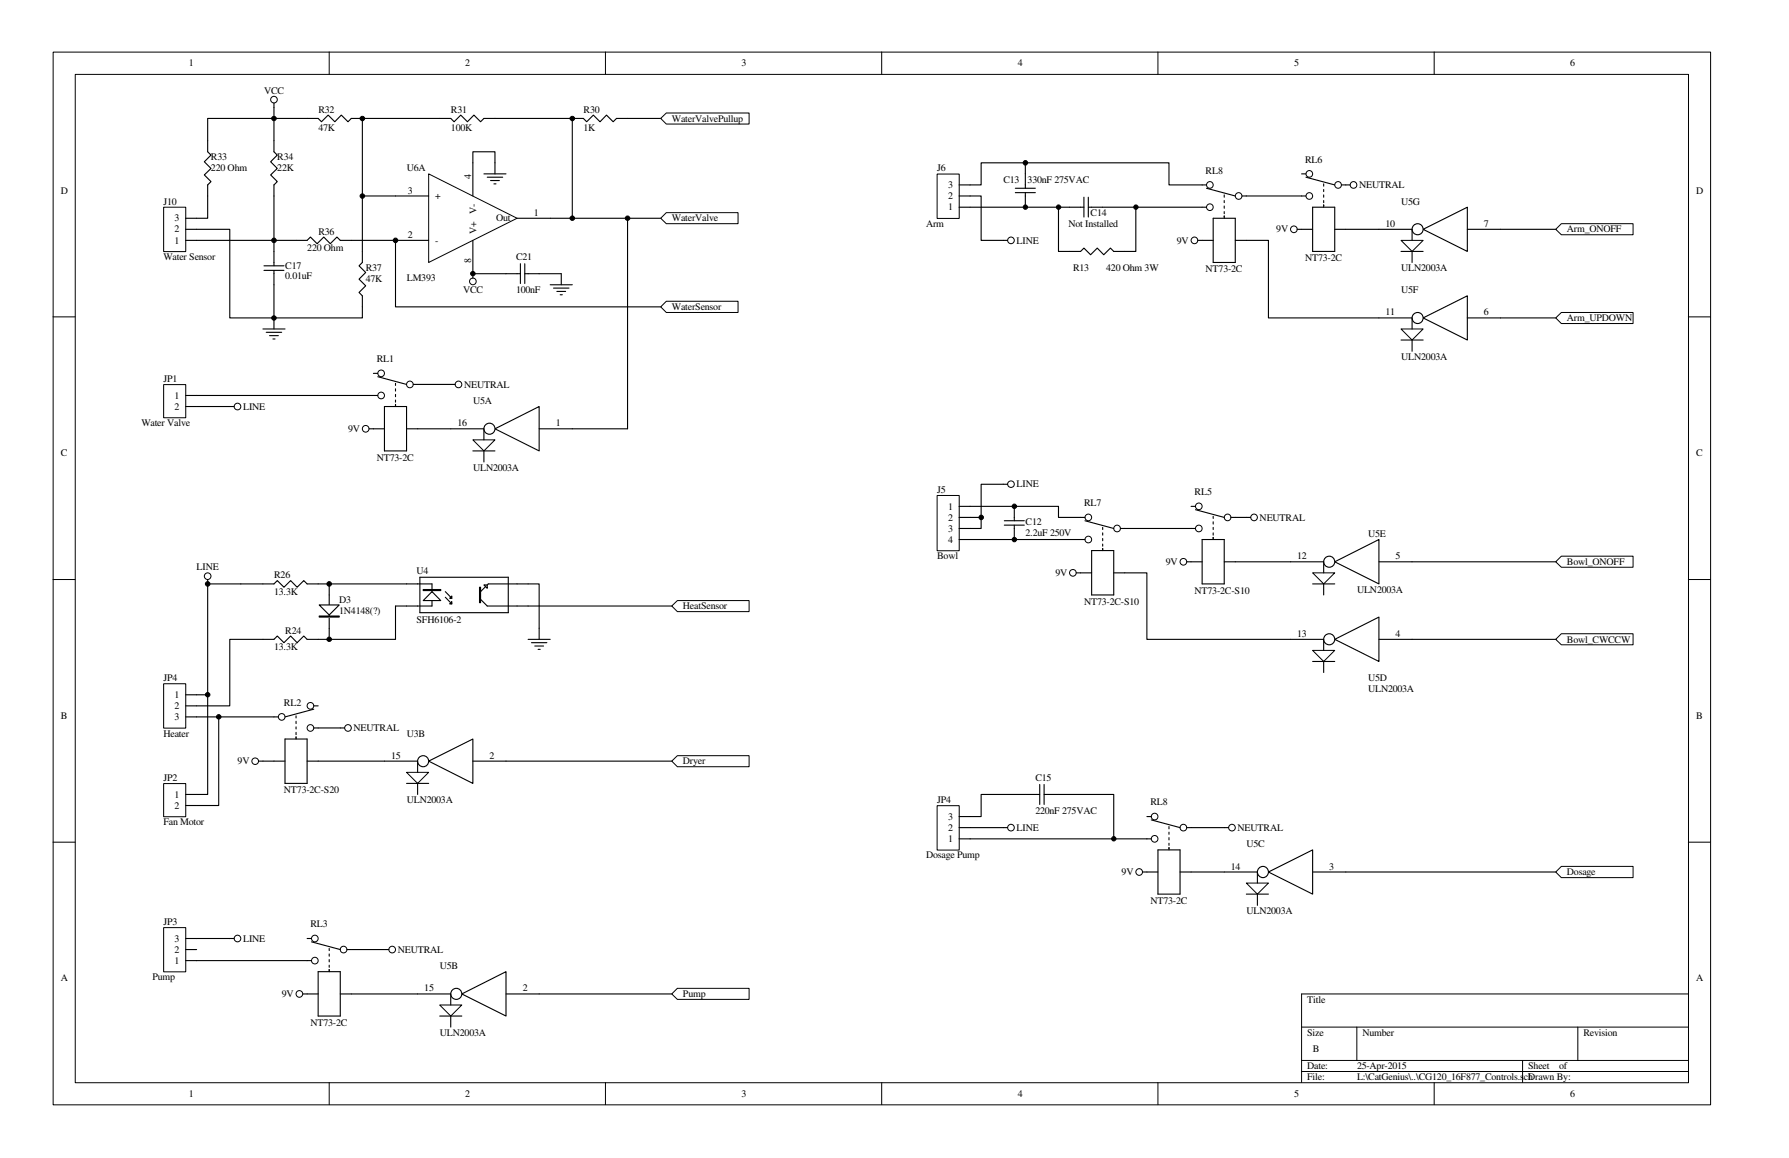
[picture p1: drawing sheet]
<svg xmlns="http://www.w3.org/2000/svg" width="432mm" height="279mm" viewBox="0 0 432 279" stroke-linecap="round" stroke-linejoin="round" font-family="sans-serif">
<g fill="none" stroke="#000" stroke-width=".24">
<path d="M12.8 12.6h400.1v254h-400.1zM18.2 17.9h389.3v243.3h-389.3zM79.5 12.5v5.4M146.1 12.5v5.4M212.8 12.5v5.4M279.5 12.5v5.4M346.2 12.5v5.4M12.8 76.5h5.3M407.5 76.5h5.3M12.8 139.8h5.3M407.5 139.8h5.3M12.8 203.2h5.3"/>
<path d="M407.5 203.2h5.3M407.5 239.8h-93.3v21.4M314.2 247.8h93.3M314.2 255.9h93.3M314.2 258.5h93.3M327.5 247.8v8.1M367.5 255.9v5.3M380.8 247.8v8.1M79.5 261.2v5.3M146.1 261.2v5.3M212.8 261.2v5.3M279.5 261.2v5.3"/>
<path d="M346.2 261.2v5.3"/>
</g>
<path d="M39.5 165h5.3v10.7h-5.3z" fill="#fff"/>
<path d="M39.5 165h5.3v10.7h-5.3z" fill="none" stroke="#000" stroke-width=".24"/>
<path d="M101.3 139.3h21.4v8.5h-21.4zM98.1 140.9h6.2v5.3h-6.2M107.5 142.7l1.6 1.7M107.5 144.1l1.6 1.6M116 144.6l1.6 1.6h9.9M127.5 140.9h-9.6l-1.9 1.8M44.8 167.6h2.7M44.8 170.3h2.7M44.8 173h2.7" fill="none" stroke="#000" stroke-width=".27"/>
<path d="M104.3 142.7l2.1 2.2h-4.2z" fill="#fff"/>
<path d="M104.3 142.7l2.1 2.2h-4.2z" fill="none" stroke="#000" stroke-width=".27"/>
<path d="M102.2 142.2h4.2v.3h-4.2z" fill-rule="evenodd" fill="#fff"/>
<path d="M102.2 142.2h4.2v.3h-4.2z" fill="none" stroke="#000" stroke-width=".27"/>
<path d="M109.1 145.2v.5h-.6z" fill="#fff"/>
<path d="M109.1 145.2v.5h-.6z" fill="none" stroke="#000" stroke-width=".27"/>
<path d="M109.1 143.8v.6h-.6z" fill="#fff"/>
<path d="M109.1 143.8v.6h-.6z" fill="none" stroke="#000" stroke-width=".27"/>
<path d="M115.7 141.7h.3v3.7h-.3z" fill-rule="evenodd" fill="#fff"/>
<path d="M115.7 141.7h.3v3.7h-.3z" fill="none" stroke="#000" stroke-width=".27"/>
<path d="M116.8 141.1h.8v.8z" fill="#fff"/>
<path d="M63.5 140.9h2.6l.8-.8 1.6 1.6 1.6-1.6 1.6 1.6 1.6-1.6 .8 .8h2.7M63.5 154.3h2.6l.8-.8 1.6 1.6 1.6-1.6 1.6 1.6 1.6-1.6 .8 .8h2.7M79.5 140.9v13.4M116.8 141.1h.8v.8z" fill="none" stroke="#000" stroke-width=".27"/>
<path d="M77 148.6h4.9v.3h-4.9z" fill-rule="evenodd" fill="#fff"/>
<path d="M77 148.6h4.9v.3h-4.9z" fill="none" stroke="#000" stroke-width=".27"/>
<path d="M77 146h4.9l-2.4 2.4z" fill="#fff"/>
<path d="M242.1 116.8h1.1M50.1 139.8v1.1M58.1 140.9h5.4M63.5 154.3h-8v16h-8M76.8 140.9h21.3M77 146h4.9l-2.4 2.4zM98.1 146.2h-2.6v8.1h-18.7M82.1 175.6h1.1" fill="none" stroke="#000" stroke-width=".27"/>
<g fill="none" stroke="#000" stroke-width=".24">
<circle cx="244" cy="116.8" r=".79"/>
<circle cx="50.1" cy="139" r=".8"/>
<circle cx="84" cy="175.6" r=".8"/>
</g>
<path d="M103.5 42l21.3 10.7-21.3 10.6z" fill="#fff"/>
<path d="M103.5 42l21.3 10.7-21.3 10.6z" fill="none" stroke="#000" stroke-width=".24"/>
<path d="M114.1 39.3v8M95.5 58h8M95.5 47.3h8M114.1 58v8M124.8 52.7h8" fill="none" stroke="#000" stroke-width=".27"/>
<path d="M39.5 50h5.3v10.7h-5.3z" fill="#fff"/>
<g fill="none" stroke="#000" stroke-width=".24">
<path d="M39.5 50h5.3v10.7h-5.3z"/>
<circle cx="66.1" cy="24" r=".8"/>
</g>
<g fill="none" stroke="#000" stroke-width=".27">
<path d="M66.1 28.6v8l.8 .8-1.6 1.6 1.6 1.6-1.6 1.6 1.6 1.6-.8 .8v19.5M66.1 24.8v1.1M87.5 28.6v34.7l-.8 .8 1.6 1.6-1.6 1.7 1.6 1.6-1.6 1.6 .8 .8v5.3h-32v-21.4h-10.7M138.1 28.6v24.1h-5.3M159.5 28.6h-10.7l-.8 .8-1.6-1.6-1.6 1.6-1.6-1.6-1.6 1.6-.8-.8h-24l-.8 .8-1.6-1.6-1.6 1.6-1.6-1.6-1.6 1.6-.8-.8h-24l-.8 .8-1.6-1.6-1.6 1.6-1.6-1.6-1.6 1.6-.8-.8h-26.7v8l.8 .8-1.6 1.6 1.6 1.6-1.6 1.6 1.6 1.6-.8 .8v8.1h-5.3M44.8 58h29.3l.8-.8 1.6 1.6 1.6-1.6 1.6 1.6 1.6-1.6 .8 .8h13.4M87.5 47.3h8M138.1 52.7h21.4M63.5 79.4h5.3M63.7 65.2h4.8M63.7 64.1h4.8M66.1 65.2v14.2"/>
<path d="M64.3 80.2h3.7M65.1 81h2.1M65.9 81.8h.5"/>
</g>
<path d="M159.5 28.6l1.3-1.3h20v2.6h-20z" fill-rule="evenodd" fill="#fff"/>
<path d="M159.5 28.6l1.3-1.3h20v2.6h-20z" fill="none" stroke="#000" stroke-width=".24"/>
<path d="M159.5 52.7l1.3-1.4h17.3v2.7h-17.3z" fill-rule="evenodd" fill="#fff"/>
<path d="M159.5 52.7l1.3-1.4h17.3v2.7h-17.3z" fill="none" stroke="#000" stroke-width=".24"/>
<path d="M159.5 74l1.3-1.3h17.3v2.7h-17.3z" fill-rule="evenodd" fill="#fff"/>
<g fill="none" stroke="#000" stroke-width=".24">
<path d="M159.5 74l1.3-1.3h17.3v2.7h-17.3z"/>
<circle cx="66.1" cy="28.6" r=".54"/>
<circle cx="87.5" cy="28.6" r=".54"/>
<circle cx="138.1" cy="28.6" r=".54"/>
<circle cx="66.1" cy="58" r=".55"/>
<circle cx="87.5" cy="47.3" r=".54"/>
<circle cx="138.1" cy="52.6" r=".54"/>
<circle cx="66.1" cy="76.7" r=".54"/>
<circle cx="114.1" cy="67.9" r=".8"/>
<circle cx="68" cy="173" r=".8"/>
<circle cx="74.9" cy="170.3" r=".81"/>
<circle cx="74.9" cy="175.6" r=".8"/>
<circle cx="61.6" cy="183.7" r=".8"/>
</g>
<g fill="none" stroke="#000" stroke-width=".27">
<path d="M66.1 25.9v2.7M114.1 39.3v-2.7h5.4v5.4M95.5 58v16h64M116.8 42h5.3M117.6 42.8h3.7M118.4 43.6h2.1M119.2 44.4h.5M114.1 66v1.1M58.1 140.9h-8v26.7h-2.6M47.5 173h19.7M68.8 178.3h5.3v10.7h-5.3zM71.5 172.7v.5"/>
<path d="M71.5 174v.6M71.5 175.4v.5M71.5 176.7v.5M71.5 177.8v.5M75.7 170.3h1.1M75.7 175.6h6.4M75.7 171.1l-6.9 1.9M62.4 183.6h6.4M74.1 183.6h2.7"/>
</g>
<g fill="#000">
<circle cx="66.1" cy="28.6" r=".54"/>
<circle cx="87.5" cy="28.6" r=".54"/>
<circle cx="138.1" cy="28.6" r=".54"/>
<circle cx="66.1" cy="58" r=".55"/>
<circle cx="87.5" cy="47.3" r=".54"/>
<circle cx="138.1" cy="52.6" r=".54"/>
<circle cx="66.1" cy="76.7" r=".54"/>
</g>
<path d="M39.5 189.1h5.3v8h-5.3z" fill="#fff"/>
<path d="M39.5 189.1h5.3v8h-5.3z" fill="none" stroke="#000" stroke-width=".24"/>
<path d="M50.1 167.6v24.1h-5.3M52.8 173v21.4h-8" fill="none" stroke="#000" stroke-width=".27"/>
<path d="M103.5 183.6l10.6-5.3v10.7z" fill="#fff"/>
<path d="M92.8 183.6h8M103.5 183.6l10.6-5.3v10.7zM114.1 183.6h8" fill="none" stroke="#000" stroke-width=".27"/>
<circle cx="102.1" cy="183.7" r="1.33" fill="#fff"/>
<circle cx="102.1" cy="183.7" r="1.33" fill="none" stroke="#000" stroke-width=".27"/>
<path d="M98.1 186.4h5.4l-2.7 2.6z" fill="#fff"/>
<path d="M98.1 186.4h5.4l-2.7 2.6z" fill="none" stroke="#000" stroke-width=".24"/>
<path d="M76.8 183.6h16M98.1 189h5.4M100.8 183.6v2.8M100.8 189v2.7" fill="none" stroke="#000" stroke-width=".27"/>
<path d="M162.1 183.6l1.4-1.3h17.3v2.7h-17.3z" fill-rule="evenodd" fill="#fff"/>
<path d="M162.1 183.6l1.4-1.3h17.3v2.7h-17.3z" fill="none" stroke="#000" stroke-width=".24"/>
<path d="M122.1 183.6h40" fill="none" stroke="#000" stroke-width=".27"/>
<path d="M226.2 119.6h5.3v13.3h-5.3z" fill="#fff"/>
<g fill="none" stroke="#000" stroke-width=".24">
<path d="M226.2 119.5h5.3v13.4h-5.3z"/>
<circle cx="259" cy="138.2" r=".8"/>
<circle cx="262.7" cy="130.2" r=".8"/>
<circle cx="262.7" cy="124.8" r=".8"/>
<circle cx="269.6" cy="127.5" r=".8"/>
<circle cx="285.6" cy="135.5" r=".8"/>
<circle cx="289.3" cy="127.5" r=".8"/>
<circle cx="289.4" cy="122.2" r=".8"/>
<circle cx="296.3" cy="124.8" r=".8"/>
<circle cx="302.7" cy="124.8" r=".8"/>
</g>
<g fill="none" stroke="#000" stroke-width=".27">
<path d="M242.1 116.8h-5.3v10.7h-5.3M231.5 122.2h24v2.6h6.4M231.5 124.8h5.3M231.5 130.2h30.4M242.4 126.7h4.8M242.4 125.6h4.8M244.8 122.2v3.4M244.8 126.7v3.5M259.8 138.2h3.7M261.9 125.6l6.9 1.9M263.5 132.8h5.3v10.8h-5.3zM266.1 127.3v.5"/>
<path d="M266.1 128.6v.5M266.1 129.9v.6M266.1 131.3v.5M266.1 132.3v.5M268.8 138.2h2.7M270.4 127.5h18.1M286.4 135.6h3.8M287.5 122.2h1M288.5 123l7 1.8M290.2 130.2h5.3v10.7h-5.3zM292.8 124.6v.5M292.8 125.9v.5"/>
<path d="M292.8 127.3v.5M292.8 128.6v.5M292.8 129.7v.5M295.5 135.6h2.7M297.1 124.8h4.8"/>
</g>
<path d="M322.2 135.6l10.6-5.4v10.7z" fill="#fff"/>
<path d="M311.5 135.6h8M322.2 135.6l10.6-5.4v10.7zM332.8 135.6h8" fill="none" stroke="#000" stroke-width=".27"/>
<circle cx="320.8" cy="135.5" r="1.33" fill="#fff"/>
<circle cx="320.8" cy="135.5" r="1.33" fill="none" stroke="#000" stroke-width=".27"/>
<path d="M316.8 138.2h5.4l-2.7 2.7z" fill="#fff"/>
<path d="M316.8 138.2h5.4l-2.7 2.7z" fill="none" stroke="#000" stroke-width=".24"/>
<path d="M319.5 135.6v2.6M316.8 140.9h5.4M319.5 140.9v2.7" fill="none" stroke="#000" stroke-width=".27"/>
<path d="M322.2 154.3l10.6-5.4v10.7z" fill="#fff"/>
<path d="M311.5 154.3h8M322.2 154.3l10.6-5.4v10.7zM332.8 154.3h8" fill="none" stroke="#000" stroke-width=".27"/>
<circle cx="320.8" cy="154.2" r="1.33" fill="#fff"/>
<circle cx="320.8" cy="154.2" r="1.33" fill="none" stroke="#000" stroke-width=".27"/>
<path d="M316.8 156.9h5.4l-2.7 2.7z" fill="#fff"/>
<path d="M316.8 156.9h5.4l-2.7 2.7z" fill="none" stroke="#000" stroke-width=".24"/>
<path d="M271.5 138.2h5.3v16.1h34.7M298.2 135.6h13.3M316.8 159.6h5.4M319.5 154.3v2.6M319.5 159.6v2.7" fill="none" stroke="#000" stroke-width=".27"/>
<path d="M375.5 135.6l1.4-1.4h17.3v2.7h-17.3z" fill-rule="evenodd" fill="#fff"/>
<path d="M375.5 135.6l1.4-1.4h17.3v2.7h-17.3z" fill="none" stroke="#000" stroke-width=".24"/>
<path d="M375.5 154.3l1.4-1.4h17.3v2.7h-17.3z" fill-rule="evenodd" fill="#fff"/>
<path d="M375.5 154.3l1.4-1.4h17.3v2.7h-17.3z" fill="none" stroke="#000" stroke-width=".24"/>
<path d="M340.8 135.6h34.7M340.8 154.3h34.7" fill="none" stroke="#000" stroke-width=".27"/>
<path d="M343.5 55.3l10.7-5.3v10.7z" fill="#fff"/>
<path d="M332.8 55.3h8M343.5 55.3l10.7-5.3v10.7zM354.2 55.3h8" fill="none" stroke="#000" stroke-width=".27"/>
<circle cx="342.2" cy="55.3" r="1.33" fill="#fff"/>
<circle cx="342.2" cy="55.3" r="1.33" fill="none" stroke="#000" stroke-width=".27"/>
<path d="M338.2 58h5.3l-2.7 2.7z" fill="#fff"/>
<path d="M338.2 58h5.3l-2.7 2.7z" fill="none" stroke="#000" stroke-width=".24"/>
<path d="M340.8 55.3v2.7M338.2 60.7h5.3M340.8 60.7v2.6" fill="none" stroke="#000" stroke-width=".27"/>
<path d="M343.5 76.7l10.7-5.3v10.6z" fill="#fff"/>
<path d="M332.8 76.7h8M343.5 76.7l10.7-5.3v10.6zM354.2 76.7h8" fill="none" stroke="#000" stroke-width=".27"/>
<circle cx="342.2" cy="76.7" r="1.33" fill="#fff"/>
<circle cx="342.2" cy="76.7" r="1.33" fill="none" stroke="#000" stroke-width=".27"/>
<path d="M338.2 79.4h5.3l-2.7 2.6z" fill="#fff"/>
<g fill="none" stroke="#000" stroke-width=".24">
<path d="M338.2 79.4h5.3l-2.7 2.6z"/>
<circle cx="292" cy="44.6" r=".8"/>
<circle cx="292" cy="50" r=".8"/>
<circle cx="299" cy="47.3" r=".8"/>
<circle cx="316" cy="42" r=".8"/>
<circle cx="316" cy="47.3" r=".8"/>
<circle cx="323" cy="44.6" r=".8"/>
</g>
<g fill="none" stroke="#000" stroke-width=".27">
<path d="M290.2 44.6h1M290.2 50h1M290.2 58h2.6M291.2 45.4l7 1.9M292.8 52.7h5.4v10.6h-5.4zM295.5 47v.6M295.5 48.4v.5M295.5 49.7v.5M295.5 51.1v.5M295.5 52.1v.6M298.2 58h2.6M299.8 47.3h1"/>
<path d="M314.2 42h1M314.2 47.3h1M314.2 55.3h2.6M315.2 42.8l7 1.8M316.8 50h5.4v10.7h-5.4zM319.5 44.4v.5M319.5 45.7v.5M319.5 47v.6M319.5 48.4v.5M319.5 49.4v.6M322.2 55.3h2.6M323.8 44.6h1"/>
<path d="M340.8 76.7v2.7M338.2 82h5.3M340.8 82v2.8"/>
</g>
<path d="M226.2 42h5.3v10.7h-5.3z" fill="#fff"/>
<g fill="none" stroke="#000" stroke-width=".24">
<path d="M226.2 42h5.3v10.7h-5.3z"/>
<circle cx="244" cy="58" r=".8"/>
<circle cx="288.3" cy="58" r=".8"/>
<circle cx="312.3" cy="55.3" r=".8"/>
<circle cx="326.7" cy="44.6" r=".8"/>
</g>
<g fill="none" stroke="#000" stroke-width=".27">
<path d="M247.5 39.3v6.1M231.5 44.6h5.3v-5.3h45.4v5.3h8M231.5 47.3h5.3v10.7h6.4M231.5 50h30.1M245.1 46.5h4.8M245.1 45.4h4.8M247.5 46.5v3.5M255.5 50v10.7h5.3l.8-.8 1.6 1.6 1.6-1.6 1.6 1.6 1.6-1.6 .8 .8h5.4v-10.7M261.6 47.6v4.8M262.7 50h27.5M262.7 47.6v4.8M289.1 58h1.1"/>
<path d="M300.8 58h5.4v18.7h26.6M300.8 47.3h13.4M313.1 55.3h1.1M324.8 44.6h1.1M324.8 55.3h8"/>
</g>
<path d="M375.5 55.3l1.4-1.3h17.3v2.6h-17.3z" fill-rule="evenodd" fill="#fff"/>
<path d="M375.5 55.3l1.4-1.3h17.3v2.6h-17.3z" fill="none" stroke="#000" stroke-width=".24"/>
<path d="M375.5 76.7l1.4-1.3h17.3v2.7h-17.3z" fill-rule="evenodd" fill="#fff"/>
<path d="M375.5 76.7l1.4-1.3h17.3v2.7h-17.3z" fill="none" stroke="#000" stroke-width=".24"/>
<path d="M362.2 55.3h13.3M362.2 76.7h13.3" fill="none" stroke="#000" stroke-width=".27"/>
<path d="M306.2 210.4l10.6-5.3v10.6z" fill="#fff"/>
<path d="M295.5 210.4h8M306.2 210.4l10.6-5.3v10.6zM316.8 210.4h8" fill="none" stroke="#000" stroke-width=".27"/>
<circle cx="304.8" cy="210.4" r="1.34" fill="#fff"/>
<circle cx="304.8" cy="210.4" r="1.34" fill="none" stroke="#000" stroke-width=".27"/>
<path d="M300.8 213.1h5.4l-2.7 2.6z" fill="#fff"/>
<g fill="none" stroke="#000" stroke-width=".24">
<path d="M300.8 213.1h5.4l-2.7 2.6z"/>
<circle cx="278.7" cy="197" r=".8"/>
<circle cx="285.6" cy="199.7" r=".8"/>
<circle cx="278.7" cy="202.4" r=".8"/>
</g>
<g fill="none" stroke="#000" stroke-width=".27">
<path d="M276.8 197h1.1M277.9 197.8l6.9 1.9M282.2 199.4v.6M286.4 199.7h1.1M276.8 202.4h1.1M276.8 210.4h2.7M279.5 205.1h5.3v10.6h-5.3zM282.2 200.8v.5M282.2 202.1v.5M282.2 203.5v.5M282.2 204.5v.6M284.8 210.4h2.7"/>
<path d="M300.8 215.7h5.4M303.5 210.4v2.7M303.5 215.7v2.7"/>
</g>
<path d="M226.2 194.4h5.3v10.7h-5.3z" fill="#fff"/>
<g fill="none" stroke="#000" stroke-width=".24">
<path d="M226.2 194.4h5.3v10.7h-5.3z"/>
<circle cx="244" cy="199.7" r=".8"/>
<circle cx="297.4" cy="199.7" r=".8"/>
<circle cx="275" cy="210.4" r=".8"/>
</g>
<path d="M231.5 199.7h11.7M251 191.7h-14.2v5.3h-5.3M251 189.3v4.8M252 191.7h3.5M252 189.3v4.8M295.5 199.7h1M231.5 202.4h45.3M275.8 210.4h1M287.5 210.4h8" fill="none" stroke="#000" stroke-width=".27"/>
<path d="M375.5 210.4l1.4-1.4h17.3v2.8h-17.3z" fill-rule="evenodd" fill="#fff"/>
<path d="M375.5 210.4l1.4-1.4h17.3v2.8h-17.3z" fill="none" stroke="#000" stroke-width=".24"/>
<path d="M255.5 191.7h13.3v10.7M287.5 199.7h8M324.8 210.4h50.7" fill="none" stroke="#000" stroke-width=".27"/>
<path d="M119.5 103.5l10.6-5.4v10.7z" fill="#fff"/>
<path d="M108.8 103.5h8M119.5 103.5l10.6-5.4v10.7zM130.1 103.5h8" fill="none" stroke="#000" stroke-width=".27"/>
<circle cx="118.1" cy="103.4" r="1.33" fill="#fff"/>
<circle cx="118.1" cy="103.4" r="1.33" fill="none" stroke="#000" stroke-width=".27"/>
<path d="M114.1 106.1h5.4l-2.7 2.7z" fill="#fff"/>
<g fill="none" stroke="#000" stroke-width=".24">
<path d="M114.1 106.1h5.4l-2.7 2.7z"/>
<circle cx="57.3" cy="98.1" r=".8"/>
<circle cx="92" cy="95.4" r=".8"/>
<circle cx="92" cy="90.1" r=".8"/>
<circle cx="98.9" cy="92.8" r=".81"/>
<circle cx="110.7" cy="92.8" r=".8"/>
<circle cx="88.3" cy="103.5" r=".81"/>
</g>
<g fill="none" stroke="#000" stroke-width=".27">
<path d="M47.5 98.1h9M90.1 90.1h1.1M90.1 95.4h1.1M91.2 90.9l6.9 1.9M92.8 98.1h5.3v10.7h-5.3zM95.5 92.5v.5M95.5 93.8v.6M95.5 95.2v.5M95.5 96.5v.5M95.5 97.6v.5M99.7 92.8h10.2M89.1 103.5h3.7"/>
<path d="M98.1 103.5h10.7M114.1 108.8h5.4M116.8 103.5v2.6M116.8 108.8v2.7M138.1 103.5h13.4"/>
</g>
<path d="M39.5 92.8h5.3v8h-5.3z" fill="#fff"/>
<path d="M39.5 92.8h5.3v8h-5.3z" fill="none" stroke="#000" stroke-width=".24"/>
<path d="M44.8 95.4h45.3M44.8 98.1h2.7" fill="none" stroke="#000" stroke-width=".27"/>
<path d="M111.5 239.8l10.6-5.4v10.8z" fill="#fff"/>
<path d="M100.8 239.8h8M111.5 239.8l10.6-5.4v10.8zM122.1 239.8h8" fill="none" stroke="#000" stroke-width=".27"/>
<circle cx="110.1" cy="239.8" r="1.33" fill="#fff"/>
<circle cx="110.1" cy="239.8" r="1.33" fill="none" stroke="#000" stroke-width=".27"/>
<path d="M106.1 242.5h5.4l-2.7 2.7z" fill="#fff"/>
<g fill="none" stroke="#000" stroke-width=".24">
<path d="M106.1 242.5h5.4l-2.7 2.7z"/>
<circle cx="76" cy="231.8" r=".8"/>
<circle cx="76" cy="226.4" r=".8"/>
<circle cx="82.9" cy="229.1" r=".81"/>
</g>
<g fill="none" stroke="#000" stroke-width=".27">
<path d="M74.1 226.4h1.1M74.1 231.8h1.1M74.1 239.8h2.7M75.2 227.2l6.9 1.9M76.8 234.4h5.3v10.8h-5.3zM79.5 228.9v.5M79.5 230.2v.5M79.5 231.5v.6M79.5 232.9v.5M79.5 233.9v.5M82.1 239.8h2.7M83.7 229.1h1.1"/>
<path d="M108.8 239.8v2.7M106.1 245.2h5.4M108.8 245.2v2.6"/>
</g>
<path d="M39.5 223.9h5.3v10.6h-5.3z" fill="#fff"/>
<g fill="none" stroke="#000" stroke-width=".24">
<path d="M39.5 223.8h5.3v10.7h-5.3z"/>
<circle cx="57.3" cy="226.4" r=".8"/>
<circle cx="72.3" cy="239.8" r=".81"/>
<circle cx="94.7" cy="229.1" r=".8"/>
</g>
<path d="M44.8 231.8h29.3M44.8 229.1h2.7M44.8 226.4h2.7M55.5 226.4h1M73.1 239.8h1M92.8 229.1h1.1" fill="none" stroke="#000" stroke-width=".27"/>
<path d="M162.1 239.8l1.4-1.3h17.3v2.6h-17.3z" fill-rule="evenodd" fill="#fff"/>
<g fill="none" stroke="#000" stroke-width=".24">
<path d="M162.1 239.8l1.4-1.3h17.3v2.6h-17.3z"/>
<circle cx="247.5" cy="39.3" r=".54"/>
<circle cx="95.5" cy="58" r=".55"/>
<circle cx="151.5" cy="52.6" r=".54"/>
<circle cx="247.5" cy="50" r=".53"/>
<circle cx="255.5" cy="50" r=".53"/>
<circle cx="274.2" cy="50" r=".53"/>
<circle cx="114.1" cy="66" r=".54"/>
<circle cx="236.8" cy="124.8" r=".54"/>
<circle cx="244.8" cy="130.2" r=".54"/>
<circle cx="244.8" cy="122.2" r=".54"/>
<circle cx="50.1" cy="140.9" r=".55"/>
<circle cx="79.5" cy="140.9" r=".55"/>
<circle cx="79.5" cy="154.2" r=".54"/>
<circle cx="50.1" cy="167.6" r=".54"/>
<circle cx="52.8" cy="173" r=".54"/>
<circle cx="268.8" cy="202.4" r=".53"/>
</g>
<g fill="none" stroke="#000" stroke-width=".27">
<path d="M151.5 52.7v50.8M114.1 66h11.5M125.6 63.6v4.8M126.7 66h8.8v2.7M126.7 63.6v4.8M132.8 68.7h5.3M133.6 69.5h3.7M134.4 70.3h2.1M135.2 71.1h.5M127.5 140.9h2.6v13.4M127.5 154.3h5.3M128.3 155.1h3.7"/>
<path d="M129.1 155.9h2.1M129.9 156.7h.5M47.5 226.4h8M84.8 239.8h16M84.8 229.1h8M130.1 239.8h32"/>
</g>
<g fill="#000">
<circle cx="247.5" cy="39.3" r=".54"/>
<circle cx="95.5" cy="58" r=".55"/>
<circle cx="151.5" cy="52.6" r=".54"/>
<circle cx="247.5" cy="50" r=".53"/>
<circle cx="255.5" cy="50" r=".53"/>
<circle cx="274.2" cy="50" r=".53"/>
<circle cx="114.1" cy="66" r=".54"/>
<circle cx="236.8" cy="124.8" r=".54"/>
<circle cx="244.8" cy="130.2" r=".54"/>
<circle cx="244.8" cy="122.2" r=".54"/>
<circle cx="50.1" cy="140.9" r=".55"/>
<circle cx="79.5" cy="140.9" r=".55"/>
<circle cx="79.5" cy="154.2" r=".54"/>
<circle cx="50.1" cy="167.6" r=".54"/>
<circle cx="52.8" cy="173" r=".54"/>
<circle cx="268.8" cy="202.4" r=".53"/>
</g>
<path d="M162.1 146.2l1.4-1.3h17.3v2.7h-17.3z" fill-rule="evenodd" fill="#fff"/>
<path d="M162.1 146.2l1.4-1.3h17.3v2.7h-17.3z" fill="none" stroke="#000" stroke-width=".24"/>
<path d="M127.5 146.2h34.6" fill="none" stroke="#000" stroke-width=".27"/>
<g font-size="2.4">
<text x="45.6" y="16">1</text>
<text x="112.3" y="16">2</text>
<text x="178.9" y="16">3</text>
<text x="245.7" y="16">4</text>
<text x="312.3" y="16">5</text>
<text x="379" y="16">6</text>
<text x="63.8" y="22.6">VCC</text>
<text x="76.8" y="27.2">R32</text>
<text x="108.8" y="27.2">R31</text>
<text x="140.8" y="27.2">R30</text>
<text x="162.2" y="29.3">WaterValvePullup</text>
<text x="76.8" y="31.5">47K</text>
<text x="108.8" y="31.5">100K</text>
<text x="140.8" y="31.5">1K</text>
<text x="50.9" y="38.7">R33</text>
<text x="50.9" y="41.4">220 Ohm</text>
<text x="66.9" y="38.7">R34</text>
<text x="66.9" y="41.4">22K</text>
<text x="98.2" y="41.4">U6A</text>
<text x="226.2" y="41.4">J6</text>
<text x="291" y="41.9">RL8</text>
<text x="315" y="39.2">RL6</text>
<text x="14.7" y="46.7">D</text>
<text x="98.4" y="46.7">3</text>
<text x="113.7" y="43.3" transform="rotate(-90 113.7 43.3)">4</text>
<text x="228.9" y="45.4">3</text>
<text x="242.2" y="44.1">C13</text>
<text x="248" y="44.1">330nF 275VAC</text>
<text x="328" y="45.4">NEUTRAL</text>
<text x="409.4" y="46.7">D</text>
<text x="39.5" y="49.4">J10</text>
<text x="42.1" y="53.4">3</text>
<text x="105.1" y="48">+</text>
<text x="115" y="51.6" transform="rotate(-90 115 51.6)">V-</text>
<text x="119.8" y="53.4">Out</text>
<text x="128.8" y="52.1">1</text>
<text x="162.2" y="53.4">WaterValve</text>
<text x="228.9" y="50.7">1</text>
<text x="228.9" y="48">2</text>
<text x="263.2" y="52.1">C14</text>
<text x="338.2" y="49.4">U5G</text>
<text x="42.1" y="58.8">1</text>
<text x="42.1" y="56.1">2</text>
<text x="76.8" y="56.6">R36</text>
<text x="98.4" y="57.4">2</text>
<text x="105.1" y="58.8">-</text>
<text x="115" y="56.4" transform="rotate(-90 115 56.4)">V+</text>
<text x="223.5" y="54.7">Arm</text>
<text x="245.4" y="58.8">LINE</text>
<text x="257.9" y="54.7">Not Installed</text>
<text x="284.1" y="58.8">9V</text>
<text x="308.1" y="56.1">9V</text>
<text x="334.4" y="54.7">10</text>
<text x="358.2" y="54.7">7</text>
<text x="378.2" y="56.1">Arm_ONOFF</text>
<text x="39.5" y="62.8">Water Sensor</text>
<text x="68.8" y="64.9">C17</text>
<text x="74.2" y="60.6">220 Ohm</text>
<text x="88.3" y="65.4">R37</text>
<text x="113.7" y="63.4" transform="rotate(-90 113.7 63.4)">8</text>
<text x="124.5" y="62.8">C21</text>
<text x="259" y="65.4">R13</text>
<text x="267" y="65.4">420 Ohm 3W</text>
<text x="291" y="65.7">NT73-2C</text>
<text x="315" y="63">NT73-2C</text>
<text x="338.2" y="65.4">ULN2003A</text>
<text x="68.8" y="67.3">0.01uF</text>
<text x="88.3" y="68.1">47K</text>
<text x="98.2" y="67.9">LM393</text>
<text x="111.8" y="70.8">VCC</text>
<text x="124.5" y="70.8">100nF</text>
<text x="338.2" y="70.8">U5F</text>
<text x="162.2" y="74.8">WaterSensor</text>
<text x="334.4" y="76.1">11</text>
<text x="358.2" y="76.1">6</text>
<text x="378.2" y="77.5">Arm_UPDOWN</text>
<text x="90.9" y="87.4">RL1</text>
<text x="338.2" y="86.8">ULN2003A</text>
<text x="39.5" y="92.2">JP1</text>
<text x="112" y="93.5">NEUTRAL</text>
<text x="42.1" y="96.2">1</text>
<text x="42.1" y="98.8">2</text>
<text x="58.7" y="98.8">LINE</text>
<text x="114.2" y="97.5">U5A</text>
<text x="34.1" y="102.9">Water Valve</text>
<text x="84" y="104.2">9V</text>
<text x="110.4" y="102.9">16</text>
<text x="134.2" y="102.9">1</text>
<text x="14.7" y="110.1">C</text>
<text x="90.9" y="111.2">NT73-2C</text>
<text x="114.2" y="113.6">ULN2003A</text>
<text x="409.4" y="110.1">C</text>
<text x="226.2" y="118.9">J5</text>
<text x="245.4" y="117.6">LINE</text>
<text x="288.3" y="119.5">RL5</text>
<text x="228.9" y="122.9">1</text>
<text x="228.9" y="125.6">2</text>
<text x="261.7" y="122.1">RL7</text>
<text x="304" y="125.6">NEUTRAL</text>
<text x="228.9" y="128.3">3</text>
<text x="228.9" y="130.9">4</text>
<text x="247.5" y="126.7">C12</text>
<text x="247.5" y="129.3">2.2uF 250V</text>
<text x="330.2" y="129.6">U5E</text>
<text x="47.5" y="137.6">LINE</text>
<text x="226.2" y="135">Bowl</text>
<text x="281.4" y="136.3">9V</text>
<text x="313.1" y="135">12</text>
<text x="336.8" y="135">5</text>
<text x="378.2" y="136.3">Bowl_ONOFF</text>
<text x="66.2" y="139.5">R26</text>
<text x="66.2" y="143.5">13.3K</text>
<text x="100.5" y="138.4">U4</text>
<text x="254.7" y="139">9V</text>
<text x="288.3" y="143.3">NT73-2C-S10</text>
<text x="327.5" y="143">ULN2003A</text>
<text x="81.9" y="145.4">D3</text>
<text x="81.9" y="148">1N4148(?)</text>
<text x="164.8" y="147">HeatSensor</text>
<text x="261.7" y="145.9">NT73-2C-S10</text>
<text x="68.8" y="152.9">R24</text>
<text x="100.5" y="150.2">SFH6106-2</text>
<text x="313.1" y="153.7">13</text>
<text x="336.8" y="153.7">4</text>
<text x="378.2" y="155">Bowl_CWCCW</text>
<text x="66.2" y="156.9">13.3K</text>
<text x="39.5" y="164.4">JP4</text>
<text x="330.2" y="164.4">U5D</text>
<text x="330.2" y="167">ULN2003A</text>
<text x="14.7" y="173.4">B</text>
<text x="42.1" y="168.4">1</text>
<text x="42.1" y="171.1">2</text>
<text x="42.1" y="173.7">3</text>
<text x="68.5" y="170.3">RL2</text>
<text x="409.4" y="173.4">B</text>
<text x="39.5" y="177.7">Heater</text>
<text x="85.3" y="176.4">NEUTRAL</text>
<text x="98.2" y="177.7">U3B</text>
<text x="57.4" y="184.4">9V</text>
<text x="94.4" y="183.1">15</text>
<text x="118.2" y="183.1">2</text>
<text x="164.8" y="184.4">Dryer</text>
<text x="39.5" y="188.4">JP2</text>
<text x="68.5" y="191.4">NT73-2C-S20</text>
<text x="249.9" y="188.4">C15</text>
<text x="42.1" y="192.4">1</text>
<text x="42.1" y="195.1">2</text>
<text x="98.2" y="193.8">ULN2003A</text>
<text x="226.2" y="193.8">JP4</text>
<text x="228.9" y="197.8">3</text>
<text x="249.9" y="196.5">220nF 275VAC</text>
<text x="277.7" y="194.3">RL8</text>
<text x="39.5" y="199.1">Fan Motor</text>
<text x="228.9" y="203.1">1</text>
<text x="228.9" y="200.4">2</text>
<text x="245.4" y="200.4">LINE</text>
<text x="298.7" y="200.4">NEUTRAL</text>
<text x="223.5" y="207.1">Dosage Pump</text>
<text x="297.1" y="209.8">14</text>
<text x="300.9" y="204.5">U5C</text>
<text x="320.8" y="209.8">3</text>
<text x="270.7" y="211.2">9V</text>
<text x="378.2" y="211.2">Dosage</text>
<text x="277.7" y="218.1">NT73-2C</text>
<text x="300.9" y="220.5">ULN2003A</text>
<text x="39.5" y="223.2">JP3</text>
<text x="42.1" y="227.2">3</text>
<text x="58.7" y="227.2">LINE</text>
<text x="74.9" y="223.7">RL3</text>
<text x="42.1" y="232.5">1</text>
<text x="42.1" y="229.9">2</text>
<text x="96" y="229.9">NEUTRAL</text>
<text x="106.2" y="233.9">U5B</text>
<text x="14.7" y="236.8">A</text>
<text x="36.8" y="236.6">Pump</text>
<text x="102.4" y="239.2">15</text>
<text x="126.2" y="239.2">2</text>
<text x="409.4" y="236.8">A</text>
<text x="68" y="240.6">9V</text>
<text x="164.8" y="240.6">Pump</text>
<text x="315.5" y="241.9">Title</text>
<text x="74.9" y="247.5">NT73-2C</text>
<text x="106.2" y="249.9">ULN2003A</text>
<text x="315.5" y="249.9">Size</text>
<text x="328.8" y="249.9">Number</text>
<text x="382.2" y="249.9">Revision</text>
<text x="315.5" y="257.9">Date:</text>
<text x="316.9" y="253.9">B</text>
<text x="327.5" y="257.9">25-Apr-2015</text>
<text x="368.9" y="257.9">Sheet</text>
<text x="376.3" y="257.9">of</text>
<text x="315.5" y="260.6">File:</text>
<text x="327.5" y="260.6">L:\CatGenius\..\CG120_16F877_Controls.sch</text>
<text x="368.9" y="260.6">Drawn By:</text>
<text x="45.6" y="264.6">1</text>
<text x="112.3" y="264.6">2</text>
<text x="178.9" y="264.6">3</text>
<text x="245.7" y="264.6">4</text>
<text x="312.3" y="264.6">5</text>
<text x="379" y="264.6">6</text>
</g>
</svg>
